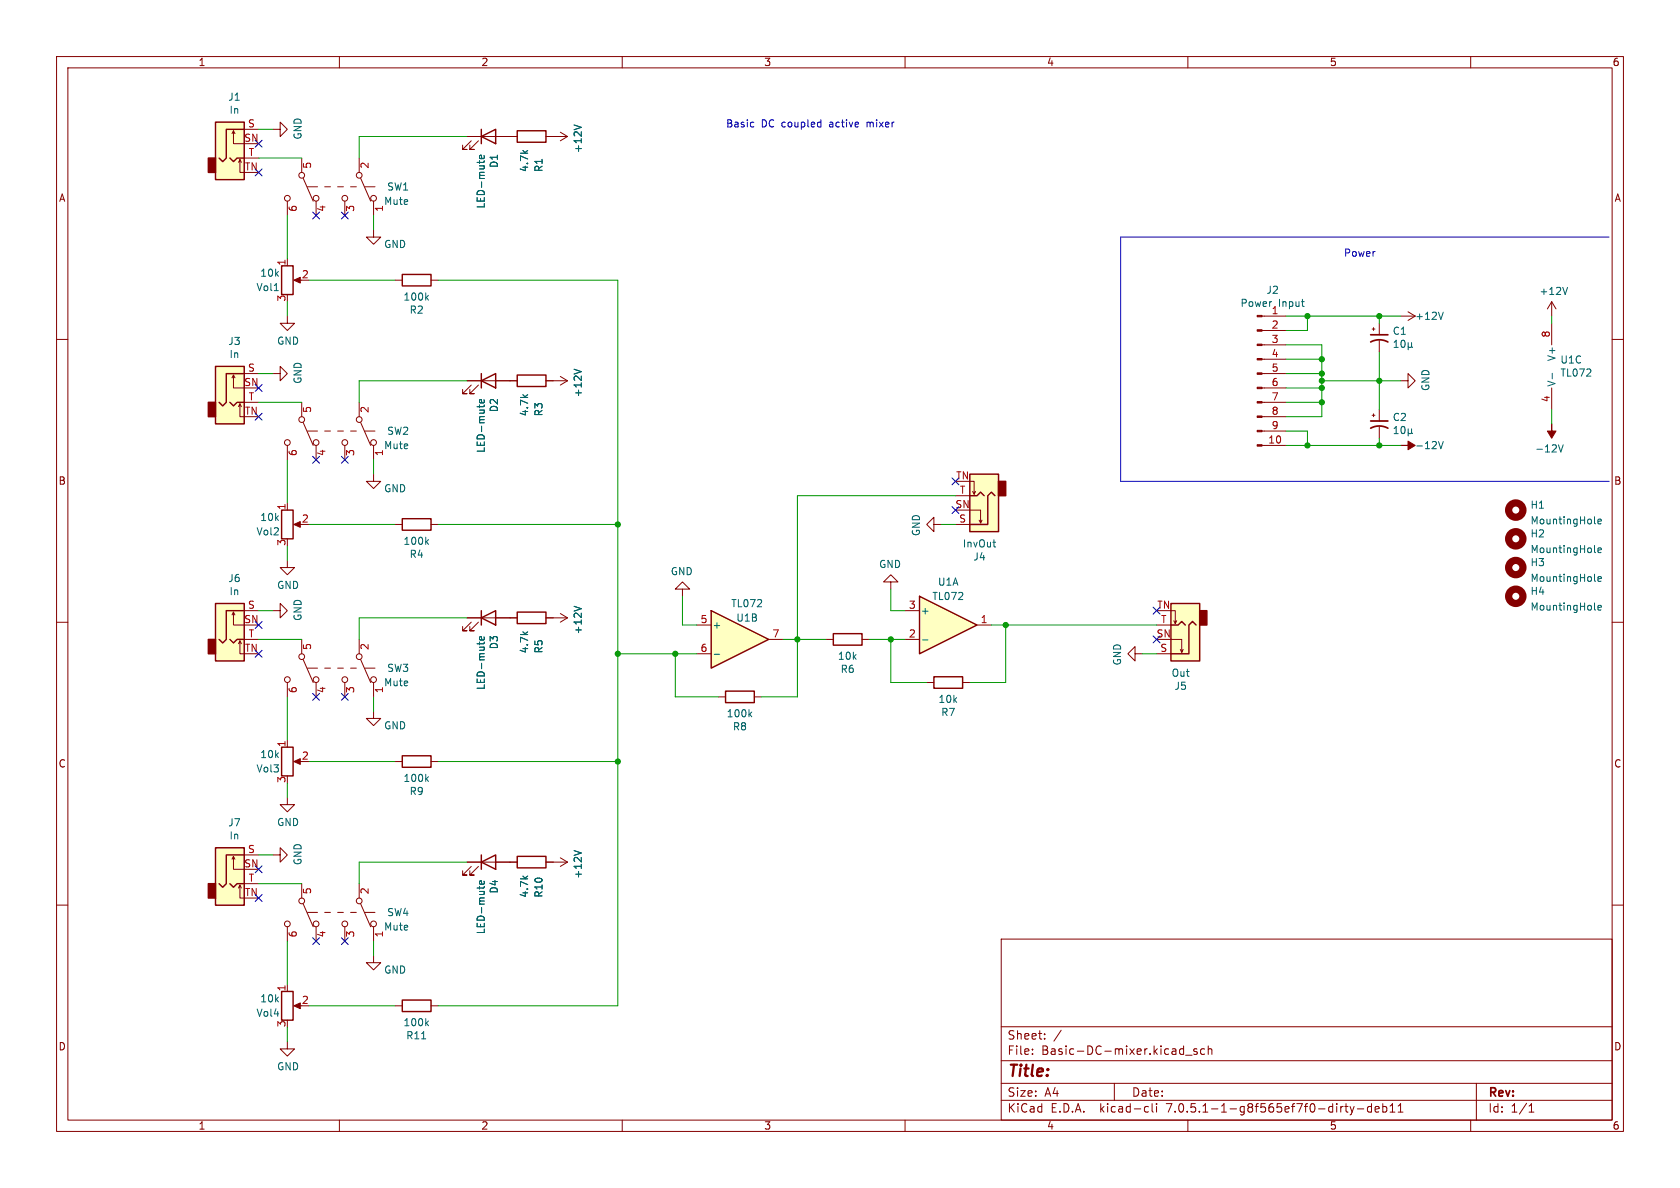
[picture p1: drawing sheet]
<svg xmlns="http://www.w3.org/2000/svg" width="297mm" height="210mm" viewBox="0 0 297 210" stroke-linecap="round" stroke-linejoin="round" font-family="sans-serif">
<g fill="none" stroke="#840000" stroke-width=".18">
<path d="M10 10h277v190h-277zM12 12h273v186h-273zM60 10v2M110 10v2M160 10v2M210 10v2M260 10v2M10 60h2M223.1 58.4h4.2M223.1 55.9h4.2M247.6 55.9h2.6M248.9 55.1l1.3 .8"/>
<path d="M250.2 55.9l-1.3 .7M274.3 53.3l-.7 1.3M274.3 53.3v2.6M274.3 53.3l.8 1.3M285 60h2M82.5 67.3h8.9M83.3 68.1l-1.5 1.5h.7h-.7v-.8M84.6 68.1l-1.5 1.5h.7h-.7v-.8M96.5 67.3h3.8M99.1 66.5l1.2 .8M100.3 67.3l-1.2 .8M223.1 78.7h4.2"/>
<path d="M223.1 76.2h4.2M223.1 73.7h4.2M223.1 71.1h4.2M223.1 68.6h4.2M223.1 66h4.2M223.1 63.5h4.2M223.1 61h4.2M242.6 73.4h.5M242.8 73.2v.5M243.8 72.4v2M243.8 75.4v2.1M50.8 99.1v1.2h1.3l-1.3 1.3-1.3-1.3h1.3"/>
<path d="M50.8 88.9v1.3M52.3 92.7h1M66 83.8v1.3h1.3l-1.3 1.3-1.2-1.3h1.2M69.8 92.7h1.3M76.2 92.7h1.3M10 110h2M41 108.7l.3-.5v2.3h1.9M41.3 108.2l.2 .5M42.2 113.8l.2-.5v2.3h.8M42.4 113.3l.3 .5M43.2 108h2.5M43.2 113h2.5"/>
<path d="M48.3 108h1.2v-1.3l1.3 1.3-1.3 1.2v-1.2M82.5 109.2h8.9M83.3 110l-1.5 1.5h.7h-.7v-.8M84.6 110l-1.5 1.5h.7h-.7v-.8M96.5 109.2h3.8M99.1 108.5l1.2 .7M100.3 109.2l-1.2 .8M120.6 104.1h1.3l-1.3-1.2-1.2 1.2h1.2v1.3M285 110h2M10 160h2M50.8 141v1.2h1.3l-1.3 1.3-1.3-1.3h1.3M53.3 156.2v2.6"/>
<path d="M53.6 159.8l1.8 4M63.5 156.2v2.6M63.8 159.8l1.7 4M82.5 152.4h8.9M83.3 153.2l-1.5 1.5h.7h-.7v-.8M84.6 153.2l-1.5 1.5h.7h-.7v-.8M96.5 152.4h3.8M99.1 151.6l1.2 .8M100.3 152.4l-1.2 .8M285 160h2M50.8 163.8v2.6M50.8 174v1.3"/>
<path d="M52.3 177.8h1M54.4 161.3h1.7M55.9 163.8v2.6M57.4 161.3h1M59.7 161.3h1M61 163.8v2.6M62 161.3h1M64.5 161.3h1.8M66 168.9v1.3h1.3l-1.3 1.3-1.2-1.3h1.2M66 163.8v2.6M69.8 177.8h1.3M76.2 177.8h1.3"/>
<path d="M177 166h108v32h-108zM50.8 184.2v1.2h1.3l-1.3 1.3-1.3-1.3h1.3M60 198v2M110 198v2M160 198v2M177 194.5h108M177 191.5h108M177 187.5h108M177 181.5h108M182.5 186.3v.1M182.5 185.5v.1M184.7 183.6v.1"/>
<path d="M184.7 182.8v.1M187.6 182.1l-1.3 2M197 191.5v3M202.5 196.5h.5M202.5 195.7h.5M203.7 195.1v1.3l.2 .2M204.5 195.1v.1M204.5 195.6v1M208.8 185.4l.4 .1M209.2 184.9v1.5M209.2 186.3l-.4 .1M209.6 186.5h1.1"/>
<path d="M210 198v2M211.6 185.5l-.4-.1-.2 .2 .1 .2 .5 .2v.3h-.6M213 185.5l-.5-.1-.3 .3v.4l.2 .2h.6M213.6 185.5l.2-.1 .4 .1v.9M213.6 184.9v1.5M237.7 195.6h.6M238 195.1v1.3l.3 .2M238.7 195.6l.3 1M239 196.6l-.1 .4-.2 .1M239.4 195.6l-.4 1M240 196h1.1M242.5 195.7l-.5-.1-.3 .3v.4l.2 .2h.6"/>
<path d="M242.5 195.1v1.5M243.1 196.1l.7-.1-.1-.3-.4-.1-.2 .2 .1 .7h.5M244.5 195.7l.4-.1 .3 .3v.4l-.2 .2h-.5M244.5 195.1v1.5M245.7 196.6h.9M245.7 195.5l.5-.4v1.5M247.2 196.6h.8M247.2 195.5l.4-.4v1.5M260 198v2M261 191.5v6.5M270.3 196.6h.9M270.3 195.5l.4-.4v1.5"/>
<circle cx="53.3" cy="159.3" r=".51"/>
<circle cx="63.5" cy="159.3" r=".51"/>
<circle cx="50.8" cy="163.3" r=".51"/>
<circle cx="55.9" cy="163.3" r=".51"/>
<circle cx="61" cy="163.3" r=".51"/>
<circle cx="66" cy="163.3" r=".51"/>
</g>
<path d="M242.3 75.7a3.2 3.2 0 0 1 3.1 0M242.3 74.4h3.1" fill="none" stroke="#840000" stroke-width=".3"/>
<g fill="none" stroke="#006464" stroke-width=".18">
<path d="M230.1 53.3h.5M230.4 54.2h.2M255.1 55.2l-.4 1.3M277.1 50.8l-.4 1.3M84.8 71.6v.5M85.6 70.7v.3l-.2 .2h-.6v-.5l.3-.1 .1 .6M85.6 71.6v.1M101.5 65.3l1.3 .4M246.5 76.7h.7M246.5 75.7l.3-.3v1.3M247.9 75.4h.1a.68 .68 0 0 1 .4 .6 .68 .68 0 0 1-.4 .7 .84 .84 0 0 1-.1-1.3zM248.9 76.5l.2 .2h.3l.1-.2"/>
<path d="M248.9 75.8v1.3M249.5 76.5l.2 .2M249.5 75.8v.7M254.3 78l.4 1.3 .4-1.3M75.4 95.8l.3 .4M75.7 95.4l-.4 .5M282 97.6l.1 .1M282 92.6h.1M282.5 97.3l.6-.1-.1-.3-.3-.1-.2 .2 .1 .6h.4M282.5 92.2l.6-.1-.1-.3h-.3l-.2 .2 .1 .6h.4M84.8 113.5v.5M85.6 112.6v.4l-.2 .1h-.6v-.5l.3-.1 .1 .6"/>
<path d="M85.6 113.5v.1M101.5 107.2l1.3 .4M282 102.7l.1 .1M282 107.8l.1 .1M282.5 102.4l.6-.2-.1-.2-.3-.1-.2 .2 .1 .6h.4M282.5 107.4l.6-.1-.1-.2-.3-.1-.2 .2 .1 .6h.4M84.8 156.7v.5M85.6 155.8v.3l-.2 .2h-.6v-.5l.3-.1 .1 .6M85.6 156.7v.1M101.5 150.4l1.3 .4M75.4 180.8l.3 .5M75.7 180.5l-.4 .5"/>
</g>
<g fill="none" stroke="#840000" stroke-width="1.3">
<circle cx="268" cy="95.2" r="1.27"/>
<circle cx="268" cy="90.2" r="1.27"/>
<circle cx="268" cy="105.4" r="1.27"/>
<circle cx="268" cy="100.3" r="1.27"/>
</g>
<g fill="#840000" stroke="#840000" stroke-width=".18">
<path d="M51.9 92.7l1.2-.5v1z"/>
<path d="M247.6 78.7h1.3v-.7l1.3 .7-1.3 .8v-.8z"/>
<path d="M51.9 177.8l1.2-.5v1z"/>
<path d="M222.2 78.6h.9v.3h-.9z"/>
<path d="M222.2 76.1h.9v.2h-.9z"/>
<path d="M222.2 73.5h.9v.3h-.9z"/>
<path d="M222.2 71h.9v.2h-.9z"/>
<path d="M222.2 68.5h.9v.2h-.9z"/>
<path d="M222.2 65.9h.9v.3h-.9z"/>
<path d="M222.2 63.4h.9v.2h-.9z"/>
<path d="M222.2 60.8h.9v.3h-.9z"/>
<path d="M222.2 58.3h.9v.2h-.9z"/>
<path d="M222.2 55.8h.9v.2h-.9z"/>
</g>
<g fill="none" stroke="#840000" stroke-width=".25">
<path d="M85.1 67.3l2.5-1.3v2.6zM85.1 66v2.6M91.4 66.3h5.1v2h-5.1zM49.8 90.2h2v5.1h-2zM71.1 91.7h5.1v2h-5.1zM38.1 106.7h5.1v10.1h-5.1zM40.6 113l.7 .7 .6-.7h1.3M43.2 108h-3.2v5l-.6 .7-.7-.7M85.1 109.2l2.5-1.2v2.5zM85.1 108v2.5M91.4 108.2h5.1v2h-5.1zM85.1 152.4l2.5-1.3v2.6z"/>
<path d="M85.1 151.1v2.6M91.4 151.4h5.1v2h-5.1zM49.8 175.3h2v5h-2zM71.1 176.8h5.1v2h-5.1z"/>
</g>
<path d="M38.1 106.7h5.1v10.1h-5.1z" fill="#ffffc2" stroke="#ffffc2" stroke-width=".18"/>
<path d="M36.8 113h1.3v2.6h-1.3z" fill="#840000" stroke="#840000" stroke-width=".25"/>
<path d="M125.7 108l10.2 5-10.2 5.1z" fill="#ffffc2"/>
<path d="M125.7 108l10.2 5-10.2 5.1zM49.8 132.1h2v5.1h-2zM128.3 122.2h5v2h-5z" fill="none" stroke="#840000" stroke-width=".25"/>
<g fill="none" stroke="#840000" stroke-width=".18">
<path d="M242.6 58.2h.5M242.8 57.9v.5M243.8 57.2v2M274.3 57.2v3.8M243.8 60.2v2M247.6 67.3h1.3v-1.3l1.3 1.3-1.3 1.3v-1.3M274.3 68.6v3.8M53.3 113v2.6M53.6 116.6l1.8 4.1M54.4 118.1h1.7M57.4 118.1h1M59.7 118.1h1"/>
<path d="M62 118.1h1M63.5 113v2.6M63.8 116.6l1.7 4.1M64.5 118.1h1.8M123.2 110.5h2.5M123.2 115.6h2.5M135.9 113h2.5M200.7 115.6v-1.3l-1.3 1.3 1.3 1.2v-1.2h1.2M50.8 120.7v2.5M50.8 130.8v1.3M52.3 134.6h1M55.9 120.7v2.5"/>
<path d="M61 120.7v2.5M66 120.7v2.5M127 123.2h1.3M133.3 123.2h1.3"/>
<circle cx="53.3" cy="116.1" r=".51"/>
<circle cx="63.5" cy="116.1" r=".51"/>
<circle cx="50.8" cy="120.1" r=".51"/>
<circle cx="55.9" cy="120.1" r=".51"/>
<circle cx="61" cy="120.1" r=".51"/>
<circle cx="66" cy="120.1" r=".51"/>
</g>
<path d="M246.5 61.4h.7M246.5 60.5l.3-.4v1.3M247.9 60.2l.1-.1a.68 .68 0 0 1 .4 .7 .68 .68 0 0 1-.4 .6 .84 .84 0 0 1-.1-1.2zM248.9 61.2l.2 .2h.3l.1-.2M248.9 60.6v1.2M249.5 61.2l.2 .2M249.5 60.6v.6M274.4 66v1M275.5 78.6l.4 1.3 .5-1.3M126.3 115.7h.9M132.5 126.2l.4 .5M132.9 125.9l-.5 .5" fill="none" stroke="#006464" stroke-width=".18"/>
<path d="M242.3 59.2h3.1M242.3 60.5a3.2 3.2 0 0 1 3.1 0" fill="none" stroke="#840000" stroke-width=".3"/>
<g fill="#840000" stroke="#840000" stroke-width=".18">
<path d="M51.9 134.6l1.2-.5v1z"/>
<path d="M274.3 74.9v1.3h.8l-.8 1.3-.7-1.3h.7z"/>
</g>
<path d="M162.6 105.4l10.1 5.1-10.1 5.1z" fill="#ffffc2"/>
<g fill="none" stroke="#840000" stroke-width=".25">
<path d="M38.1 21.6h5.1v10.2h-5.1zM40.6 27.9l.7 .7 .6-.7h1.3M43.2 22.9h-3.2v5l-.6 .7-.7-.7M85.1 24.1l2.5-1.2v2.5zM85.1 22.9v2.5M91.4 23.1h5.1v2h-5.1zM49.8 47h2v5.1h-2zM71.1 48.5h5.1v2h-5.1zM38.1 64.8h5.1v10.1h-5.1zM40.6 71.1l.7 .7 .6-.7h1.3M43.2 66h-3.2v5.1l-.6 .7-.7-.7M171.4 83.8h5.1v10.2h-5.1z"/>
<path d="M171.4 87.6h1.3l.7-.6 .6 .6M175.9 87.6l-.6-.6-.7 .6v5.1h-3.2M147.3 112h5.1v2h-5.1zM162.6 105.4l10.1 5.1-10.1 5.1zM165.1 119.6h5.1v2.1h-5.1zM207 106.7h5.1v10.1h-5.1zM207 110.5h1.3l.6-.6 .6 .6M211.5 110.5l-.7-.6-.6 .6v5.1h-3.2M71.1 133.6h5.1v2h-5.1zM38.1 149.9h5.1v10.1h-5.1zM40.6 156.2l.7 .6 .6-.6h1.3M43.2 151.1h-3.2v5.1l-.6 .6-.7-.6"/>
</g>
<g fill="none" stroke="#840000" stroke-width=".18">
<path d="M41 23.6l.3-.5v2.3h1.9M41.3 23.1l.2 .5M42.2 28.7l.2-.5v2.3h.8M42.4 28.2l.3 .5M43.2 22.9h2.5M43.2 27.9h2.5M48.3 22.9h1.2v-1.3l1.3 1.3-1.3 1.2v-1.2M50.8 35.6v2.5M53.3 27.9v2.6M53.6 31.5l1.8 4.1M54.4 33h1.7M55.9 35.6v2.5"/>
<path d="M57.4 33h1M59.7 33h1M61 35.6v2.5M62 33h1M63.5 27.9v2.6M63.8 31.5l1.7 4.1M64.5 33h1.8M66 35.6v2.5M82.5 24.1h8.9M83.3 24.9l-1.5 1.5h.7h-.7v-.7M84.6 24.9l-1.5 1.5h.7h-.7v-.7M96.5 24.1h3.8"/>
<path d="M99.1 23.4l1.2 .7M100.3 24.1l-1.2 .8M50.8 55.9v1.3h1.3l-1.3 1.2-1.3-1.2h1.3M50.8 45.7v1.3M52.3 49.5h1M66 40.6v1.3h1.3l-1.3 1.3-1.2-1.3h1.2M69.8 49.5h1.3M76.2 49.5h1.3M41 66.8l.3-.5v2.3h1.9M41.3 66.3l.2 .5M42.2 71.9l.2-.5v2.3h.8M42.4 71.4l.3 .5"/>
<path d="M43.2 66h2.5M43.2 71.1h2.5M48.3 66h1.2v-1.2l1.3 1.2-1.3 1.3v-1.3M50.8 78.7v2.6M53.3 71.1v2.6M53.6 74.7l1.8 4M54.4 76.2h1.7M55.9 78.7v2.6M57.4 76.2h1M59.7 76.2h1M61 78.7v2.6M62 76.2h1"/>
<path d="M63.5 71.1v2.6M63.8 74.7l1.7 4M64.5 76.2h1.8M66 78.7v2.6M82.5 67.3h2.6M87.6 67.3h3.8M96.5 67.3h1.3M165.1 92.7v-1.3l-1.3 1.3 1.3 1.3v-1.3h1.3M168.9 92.7h2.5M168.9 87.6h2.5M171.4 85.1h.8v2.3l.3-.5M171.4 90.2h2v2.3l.2-.6"/>
<path d="M172 86.9l.2 .5M173.1 91.9l.3 .6M82.5 109.2h2.6M87.6 109.2h3.8M96.5 109.2h1.3M146 113h1.3M152.4 113h1.3M157.5 102.9h1.2l-1.2-1.3-1.3 1.3h1.3v1.2M160 113h2.6M160 108h2.6M172.7 110.5h2.6M204.5 110.5h2.5"/>
<path d="M204.5 115.6h2.5M207 108h.8v2.2l.2-.5M207 113h1.9v2.3l.3-.5M207.5 109.7l.3 .5M208.7 114.8l.2 .5M66 125.7v1.3h1.3l-1.3 1.3-1.2-1.3h1.2M69.8 134.6h1.3M76.2 134.6h1.3M163.8 120.7h1.3M170.2 120.7h1.2M41 151.9l.3-.5v2.3h1.9M41.3 151.4l.2 .5"/>
<path d="M42.2 157l.2-.5v2.3h.8M42.4 156.5l.3 .5M43.2 151.1h2.5M43.2 156.2h2.5M48.3 151.1h1.2v-1.2l1.3 1.2-1.3 1.3v-1.3M82.5 152.4h2.6M87.6 152.4h3.8M96.5 152.4h1.3"/>
<circle cx="50.8" cy="35.1" r=".51"/>
<circle cx="53.3" cy="31" r=".51"/>
<circle cx="55.9" cy="35.1" r=".51"/>
<circle cx="61" cy="35.1" r=".51"/>
<circle cx="63.5" cy="31" r=".51"/>
<circle cx="66" cy="35.1" r=".51"/>
<circle cx="50.8" cy="78.2" r=".51"/>
<circle cx="53.3" cy="74.2" r=".51"/>
<circle cx="55.9" cy="78.2" r=".51"/>
<circle cx="61" cy="78.2" r=".51"/>
<circle cx="63.5" cy="74.2" r=".51"/>
<circle cx="66" cy="78.2" r=".51"/>
</g>
<g fill="none" stroke="#006464" stroke-width=".18">
<path d="M84.8 28.4v.5M85.6 27.5v.4l-.2 .1h-.6v-.5l.3-.1 .1 .6M85.6 28.4v.1M101.5 22.1l1.3 .4M48.5 51.4h.7M75.4 52.6l.3 .5M75.7 52.2l-.4 .5M84.8 71.6v.5M85.6 70.7v.3l-.2 .2h-.6v-.5l.3-.1 .1 .6M85.6 71.6v.1M101.5 65.3l1.3 .4M175.5 95.8h.5"/>
<path d="M175.9 96.7h.1M84.8 113.5v.5M85.6 112.6v.4l-.2 .1h-.6v-.5l.3-.1 .1 .6M85.6 113.5v.1M101.5 107.2l1.3 .4M163.1 113.1h1M75.4 137.7l.3 .4M75.7 137.3l-.4 .5M84.8 156.7v.5M85.6 155.8v.3l-.2 .2h-.6v-.5l.3-.1 .1 .6M85.6 156.7v.1M101.5 150.4l1.3 .4"/>
</g>
<path d="M51.9 49.5l1.2-.5v1z" fill="#840000" stroke="#840000" stroke-width=".18"/>
<g fill="#ffffc2" stroke="#ffffc2" stroke-width=".18">
<path d="M38.1 64.8h5.1v10.1h-5.1z"/>
<path d="M207 106.7h5.1v10.1h-5.1z"/>
<path d="M38.1 21.6h5.1v10.2h-5.1z"/>
<path d="M171.4 83.8h5.1v10.2h-5.1z"/>
<path d="M38.1 149.9h5.1v10.1h-5.1z"/>
</g>
<g fill="#840000" stroke="#840000" stroke-width=".25">
<path d="M36.8 71.1h1.3v2.6h-1.3z"/>
<path d="M212.1 108h1.3v2.5h-1.3z"/>
<path d="M36.8 27.9h1.3v2.6h-1.3z"/>
<path d="M176.5 85.1h1.3v2.5h-1.3z"/>
<path d="M36.8 156.2h1.3v2.6h-1.3z"/>
</g>
<path d="M133.1 21.6l.2 .1M133.3 22.4h-.2M144.8 21.6l.3 .1M145.1 21.2v1.2M145.1 22.4h-.3M284.5 41.9h-86.4v43.2h86.4" fill="none" stroke="#0000c2" stroke-width=".18"/>
<g fill="none" stroke="#009600" stroke-width=".18">
<path d="M45.7 22.9h2.6M45.7 27.9h7.6M50.8 38.1v7.6M66 38.1v2.5M82.5 24.1h-19v3.8M50.8 53.3v2.6M54.6 49.5h15.2M77.5 49.5h31.7v128.3h-31.7M227.3 55.9h20.3M231.1 55.9v2.5h-3.8M243.8 55.9v1.3M274.3 55.9v1.3"/>
<path d="M45.7 71.1h7.6M45.7 66h2.6M82.5 67.3h-19v3.8M227.3 61h6.4v12.7h-6.4M227.3 71.1h6.4M227.3 76.2h3.8v2.5M227.3 66h6.4M227.3 78.7h20.3M227.3 68.6h6.4M227.3 63.5h6.4M233.7 67.3h13.9M243.8 62.2v10.2"/>
<path d="M243.8 77.5v1.2M274.3 72.4v2.5M50.8 81.3v7.6M50.8 96.5v2.6M54.6 92.7h15.2M66 81.3v2.5M77.5 92.7h31.7M166.4 92.7h2.5M168.9 87.6h-27.9v35.6h-6.4M45.7 108h2.6M45.7 113h7.6M82.5 109.2h-19v3.8"/>
<path d="M109.2 115.6h14M119.4 115.6v7.6h7.6M120.6 105.4v5.1h2.6M138.4 113h7.6M153.7 113h6.3M157.5 104.1v3.9h2.5M157.5 113v7.7h6.3M175.3 110.5h29.2M177.8 110.5v10.2h-6.4M201.9 115.6h2.6M50.8 123.2v7.6M50.8 138.4v2.6"/>
<path d="M54.6 134.6h15.2M66 123.2v2.5M77.5 134.6h31.7M45.7 151.1h2.6M45.7 156.2h7.6M82.5 152.4h-19v3.8M50.8 166.4v7.6M54.6 177.8h15.2M66 166.4v2.5M50.8 181.6v2.6"/>
</g>
<g fill="none" stroke="#000084" stroke-width=".18">
<path d="M45.1 24.8l1.2 1.2M45.1 29.9l1.2 1.2M46.3 24.8l-1.2 1.2M46.3 29.9l-1.2 1.2M55.3 37.5l1.2 1.2M56.5 37.5l-1.2 1.2M60.4 37.5l1.2 1.2M61.6 37.5l-1.2 1.2M45.1 73.1l1.2 1.2M45.1 68l1.2 1.2M46.3 73.1l-1.2 1.2M46.3 68l-1.2 1.2"/>
<path d="M55.3 80.7l1.2 1.2M56.5 80.7l-1.2 1.2M60.4 80.7l1.2 1.2M61.6 80.7l-1.2 1.2M168.3 89.6l1.2 1.2M168.3 84.5l1.2 1.2M169.5 89.6l-1.2 1.2M169.5 84.5l-1.2 1.2M45.1 109.9l1.2 1.2M45.1 115l1.2 1.2M46.3 109.9l-1.2 1.2M46.3 115l-1.2 1.2"/>
<path d="M203.9 107.3l1.2 1.3M203.9 112.4l1.2 1.2M205.1 107.3l-1.2 1.3M205.1 112.4l-1.2 1.2M55.3 122.6l1.2 1.2M56.5 122.6l-1.2 1.2M60.4 122.6l1.2 1.2M61.6 122.6l-1.2 1.2M45.1 158.1l1.2 1.3M45.1 153.1l1.2 1.2M46.3 158.1l-1.2 1.3M46.3 153.1l-1.2 1.2"/>
<path d="M55.3 165.8l1.2 1.2M56.5 165.8l-1.2 1.2M60.4 165.8l1.2 1.2M61.6 165.8l-1.2 1.2"/>
</g>
<g fill="#009600" stroke="#009600" stroke-width=".18">
<circle cx="231.1" cy="78.7" r=".46"/>
<circle cx="177.8" cy="110.5" r=".46"/>
<circle cx="157.5" cy="113" r=".46"/>
<circle cx="141" cy="113" r=".46"/>
<circle cx="119.4" cy="115.6" r=".46"/>
<circle cx="109.2" cy="134.6" r=".46"/>
<circle cx="109.2" cy="115.6" r=".46"/>
<circle cx="233.7" cy="68.6" r=".46"/>
<circle cx="233.7" cy="71.1" r=".46"/>
<circle cx="231.1" cy="55.9" r=".46"/>
<circle cx="233.7" cy="63.5" r=".46"/>
<circle cx="243.8" cy="67.3" r=".46"/>
<circle cx="233.7" cy="67.3" r=".46"/>
<circle cx="233.7" cy="66" r=".46"/>
<circle cx="243.8" cy="55.9" r=".46"/>
<circle cx="243.8" cy="78.7" r=".46"/>
<circle cx="109.2" cy="92.7" r=".46"/>
</g>
<text font-size="2.8" fill="#840000" x="178" y="190.8">Title:</text>
<g font-size="2.1" fill="#840000">
<text x="178" y="183.9">Sheet:</text>
<text x="178" y="186.6">File:</text>
<text x="184" y="186.6">Basic-DC-mixer.kicad_sch</text>
<text x="178" y="196.8">KiCad</text>
<text x="178" y="194">Size:</text>
<text x="184.6" y="194">A4</text>
<text x="185.7" y="196.8">E.D.A.</text>
<text x="194.4" y="196.8">kicad-cli</text>
<text x="200" y="194">Date:</text>
<text x="206.2" y="196.8">7.0.5.1-1-g8f565ef7f0-dirty-deb11</text>
<text x="263" y="194.2">Rev:</text>
<text x="263" y="196.8">Id:</text>
<text x="267" y="196.8">1/1</text>
</g>
<g font-size="1.8" fill="#840000">
<text x="35" y="11.8">1</text>
<text x="85" y="11.8">2</text>
<text x="135" y="11.8">3</text>
<text x="185" y="11.8">4</text>
<text x="235" y="11.8">5</text>
<text x="285" y="11.8">6</text>
<text x="10.4" y="35.8">A</text>
<text x="285.4" y="35.8">A</text>
<text x="10.3" y="85.8">B</text>
<text x="285.3" y="85.8">B</text>
<text x="10.3" y="135.8">C</text>
<text x="285.3" y="135.8">C</text>
<text x="10.3" y="185.8">D</text>
<text x="285.3" y="185.8">D</text>
<text x="35" y="199.8">1</text>
<text x="85" y="199.8">2</text>
<text x="135" y="199.8">3</text>
<text x="185" y="199.8">4</text>
<text x="235" y="199.8">5</text>
<text x="285" y="199.8">6</text>
</g>
<g font-size="1.8" fill="#006464">
<text x="40.3" y="18">J1</text>
<text x="40.5" y="20.3">In</text>
<text x="53.5" y="24.7" transform="rotate(-90 53.5 24.7)">GND</text>
<text x="88.2" y="29.7" transform="rotate(-90 88.2 29.7)">D1</text>
<text x="103" y="27.1" transform="rotate(-90 103 27.1)">+12V</text>
<text x="68.4" y="33.8">SW1</text>
<text x="93.5" y="30.5" transform="rotate(-90 93.5 30.5)">4.7k</text>
<text x="96.1" y="30.5" transform="rotate(-90 96.1 30.5)">R1</text>
<text x="67.8" y="36.4">Mute</text>
<text x="85.9" y="36.9" transform="rotate(-90 85.9 36.9)">LED-mute</text>
<text x="67.9" y="44">GND</text>
<text x="45.3" y="51.6">Vol1</text>
<text x="45.9" y="49.1">10k</text>
<text x="71.3" y="53.3">100k</text>
<text x="223.8" y="52.1">J2</text>
<text x="272.1" y="52.3">+12V</text>
<text x="72.4" y="55.6">R2</text>
<text x="219.2" y="54.4">Power</text>
<text x="226" y="54.4">Input</text>
<text x="246.2" y="59.3">C1</text>
<text x="250.1" y="56.7">+12V</text>
<text x="40.3" y="61.2">J3</text>
<text x="40.5" y="63.5">In</text>
<text x="48.9" y="61.1">GND</text>
<text x="275.1" y="63.9" transform="rotate(-90 275.1 63.9)">V+</text>
<text x="275.8" y="64.4">U1C</text>
<text x="53.5" y="67.9" transform="rotate(-90 53.5 67.9)">GND</text>
<text x="103" y="70.3" transform="rotate(-90 103 70.3)">+12V</text>
<text x="252.9" y="69.2" transform="rotate(-90 252.9 69.2)">GND</text>
<text x="275.1" y="68.5" transform="rotate(-90 275.1 68.5)">V-</text>
<text x="275.8" y="66.7">TL072</text>
<text x="68.4" y="77">SW2</text>
<text x="88.2" y="72.9" transform="rotate(-90 88.2 72.9)">D2</text>
<text x="93.5" y="73.7" transform="rotate(-90 93.5 73.7)">4.7k</text>
<text x="96.1" y="73.7" transform="rotate(-90 96.1 73.7)">R3</text>
<text x="246.2" y="74.6">C2</text>
<text x="67.8" y="79.6">Mute</text>
<text x="85.9" y="80.1" transform="rotate(-90 85.9 80.1)">LED-mute</text>
<text x="250.1" y="79.6">-12V</text>
<text x="271.3" y="80.1">-12V</text>
<text x="67.9" y="87.2">GND</text>
<text x="45.3" y="94.8">Vol2</text>
<text x="45.9" y="92.3">10k</text>
<text x="162.8" y="94.8" transform="rotate(-90 162.8 94.8)">GND</text>
<text x="270.5" y="95.2">H2</text>
<text x="270.5" y="90.1">H1</text>
<text x="270.5" y="92.9">MountingHole</text>
<text x="71.3" y="96.5">100k</text>
<text x="72.4" y="98.8">R4</text>
<text x="118.5" y="101.8">GND</text>
<text x="155.4" y="100.6">GND</text>
<text x="170.2" y="96.9">InvOut</text>
<text x="172" y="99.3">J4</text>
<text x="270.5" y="97.9">MountingHole</text>
<text x="270.5" y="100.2">H3</text>
<text x="40.3" y="103.1">J6</text>
<text x="40.5" y="105.4">In</text>
<text x="48.9" y="104.3">GND</text>
<text x="129.2" y="107.5">TL072</text>
<text x="164.8" y="106.2">TL072</text>
<text x="165.8" y="103.7">U1A</text>
<text x="270.5" y="103">MountingHole</text>
<text x="270.5" y="105.3">H4</text>
<text x="53.5" y="109.8" transform="rotate(-90 53.5 109.8)">GND</text>
<text x="103" y="112.2" transform="rotate(-90 103 112.2)">+12V</text>
<text x="125.9" y="111.3">+</text>
<text x="130.1" y="110">U1B</text>
<text x="162.7" y="108.8">+</text>
<text x="270.5" y="108.1">MountingHole</text>
<text x="68.4" y="118.9">SW3</text>
<text x="88.2" y="114.8" transform="rotate(-90 88.2 114.8)">D3</text>
<text x="93.5" y="115.6" transform="rotate(-90 93.5 115.6)">4.7k</text>
<text x="96.1" y="115.6" transform="rotate(-90 96.1 115.6)">R5</text>
<text x="148.1" y="116.8">10k</text>
<text x="148.6" y="119.1">R6</text>
<text x="198.4" y="117.7" transform="rotate(-90 198.4 117.7)">GND</text>
<text x="207.1" y="119.8">Out</text>
<text x="67.8" y="121.5">Mute</text>
<text x="85.9" y="122" transform="rotate(-90 85.9 122)">LED-mute</text>
<text x="165.9" y="124.4">10k</text>
<text x="207.6" y="122.1">J5</text>
<text x="67.9" y="129.1">GND</text>
<text x="128.4" y="127">100k</text>
<text x="129.5" y="129.3">R8</text>
<text x="166.3" y="126.7">R7</text>
<text x="45.3" y="136.7">Vol3</text>
<text x="45.9" y="134.2">10k</text>
<text x="71.3" y="138.4">100k</text>
<text x="72.4" y="140.7">R9</text>
<text x="40.3" y="146.2">J7</text>
<text x="40.5" y="148.6">In</text>
<text x="48.9" y="146.2">GND</text>
<text x="53.5" y="153" transform="rotate(-90 53.5 153)">GND</text>
<text x="103" y="155.4" transform="rotate(-90 103 155.4)">+12V</text>
<text x="88.2" y="158" transform="rotate(-90 88.2 158)">D4</text>
<text x="93.5" y="158.7" transform="rotate(-90 93.5 158.7)">4.7k</text>
<text x="96.1" y="158.7" transform="rotate(-90 96.1 158.7)">R10</text>
<text x="67.8" y="164.7">Mute</text>
<text x="68.4" y="162.1">SW4</text>
<text x="85.9" y="165.2" transform="rotate(-90 85.9 165.2)">LED-mute</text>
<text x="67.9" y="172.3">GND</text>
<text x="45.3" y="179.9">Vol4</text>
<text x="45.9" y="177.4">10k</text>
<text x="71.3" y="181.6">100k</text>
<text x="71.8" y="183.9">R11</text>
<text x="48.9" y="189.4">GND</text>
</g>
<g font-size="1.8" fill="#a90000">
<text x="43.8" y="22.6">S</text>
<text x="43.1" y="25.1">SN</text>
<text x="43.9" y="27.7">T</text>
<text x="55.2" y="29.9" transform="rotate(-90 55.2 29.9)">5</text>
<text x="65.4" y="29.9" transform="rotate(-90 65.4 29.9)">2</text>
<text x="43.2" y="30.2">TN</text>
<text x="52.7" y="37.5" transform="rotate(-90 52.7 37.5)">6</text>
<text x="57.8" y="37.5" transform="rotate(-90 57.8 37.5)">4</text>
<text x="62.9" y="37.5" transform="rotate(-90 62.9 37.5)">3</text>
<text x="67.9" y="37.5" transform="rotate(-90 67.9 37.5)">1</text>
<text x="50.5" y="47" transform="rotate(-90 50.5 47)">1</text>
<text x="50.5" y="53.4" transform="rotate(-90 50.5 53.4)">3</text>
<text x="53.3" y="49.3">2</text>
<text x="224.8" y="55.6">1</text>
<text x="224.8" y="58.2">2</text>
<text x="274.1" y="59.7" transform="rotate(-90 274.1 59.7)">8</text>
<text x="43.8" y="65.8">S</text>
<text x="224.8" y="60.7">3</text>
<text x="224.8" y="63.2">4</text>
<text x="224.8" y="65.8">5</text>
<text x="43.1" y="68.3">SN</text>
<text x="43.9" y="70.9">T</text>
<text x="224.8" y="68.3">6</text>
<text x="224.8" y="70.9">7</text>
<text x="274.1" y="71.2" transform="rotate(-90 274.1 71.2)">4</text>
<text x="43.2" y="73.4">TN</text>
<text x="55.2" y="73.1" transform="rotate(-90 55.2 73.1)">5</text>
<text x="65.4" y="73.1" transform="rotate(-90 65.4 73.1)">2</text>
<text x="224.8" y="73.4">8</text>
<text x="224.8" y="75.9">9</text>
<text x="52.7" y="80.7" transform="rotate(-90 52.7 80.7)">6</text>
<text x="57.8" y="80.7" transform="rotate(-90 57.8 80.7)">4</text>
<text x="62.9" y="80.7" transform="rotate(-90 62.9 80.7)">3</text>
<text x="67.9" y="80.7" transform="rotate(-90 67.9 80.7)">1</text>
<text x="224.2" y="78.5">10</text>
<text x="168.8" y="89.9">SN</text>
<text x="169" y="84.8">TN</text>
<text x="169.6" y="87.4">T</text>
<text x="50.5" y="90.2" transform="rotate(-90 50.5 90.2)">1</text>
<text x="53.3" y="92.5">2</text>
<text x="169.5" y="92.5">S</text>
<text x="50.5" y="96.6" transform="rotate(-90 50.5 96.6)">3</text>
<text x="43.8" y="107.7">S</text>
<text x="160.6" y="107.7">3</text>
<text x="204.5" y="107.7">TN</text>
<text x="43.1" y="110.2">SN</text>
<text x="43.9" y="112.8">T</text>
<text x="123.8" y="110.2">5</text>
<text x="136.5" y="112.8">7</text>
<text x="160.6" y="112.8">2</text>
<text x="173.3" y="110.2">1</text>
<text x="204.4" y="112.8">SN</text>
<text x="205.2" y="110.2">T</text>
<text x="43.2" y="115.3">TN</text>
<text x="55.2" y="115" transform="rotate(-90 55.2 115)">5</text>
<text x="65.4" y="115" transform="rotate(-90 65.4 115)">2</text>
<text x="123.8" y="115.3">6</text>
<text x="205.1" y="115.3">S</text>
<text x="52.7" y="122.6" transform="rotate(-90 52.7 122.6)">6</text>
<text x="57.8" y="122.6" transform="rotate(-90 57.8 122.6)">4</text>
<text x="62.9" y="122.6" transform="rotate(-90 62.9 122.6)">3</text>
<text x="67.9" y="122.6" transform="rotate(-90 67.9 122.6)">1</text>
<text x="50.5" y="132.1" transform="rotate(-90 50.5 132.1)">1</text>
<text x="53.3" y="134.4">2</text>
<text x="50.5" y="138.5" transform="rotate(-90 50.5 138.5)">3</text>
<text x="43.1" y="153.4">SN</text>
<text x="43.8" y="150.9">S</text>
<text x="43.9" y="156">T</text>
<text x="43.2" y="158.5">TN</text>
<text x="55.2" y="158.1" transform="rotate(-90 55.2 158.1)">5</text>
<text x="65.4" y="158.1" transform="rotate(-90 65.4 158.1)">2</text>
<text x="52.7" y="165.8" transform="rotate(-90 52.7 165.8)">6</text>
<text x="57.8" y="165.8" transform="rotate(-90 57.8 165.8)">4</text>
<text x="62.9" y="165.8" transform="rotate(-90 62.9 165.8)">3</text>
<text x="67.9" y="165.8" transform="rotate(-90 67.9 165.8)">1</text>
<text x="50.5" y="175.3" transform="rotate(-90 50.5 175.3)">1</text>
<text x="53.3" y="177.5">2</text>
<text x="50.5" y="181.6" transform="rotate(-90 50.5 181.6)">3</text>
</g>
<g font-size="1.8" fill="#0000c2">
<text x="128.3" y="22.6">Basic</text>
<text x="134.5" y="22.6">DC coupled</text>
<text x="146.7" y="22.6">active</text>
<text x="153.4" y="22.6">mixer</text>
<text x="237.5" y="45.5">Power</text>
</g>
</svg>
